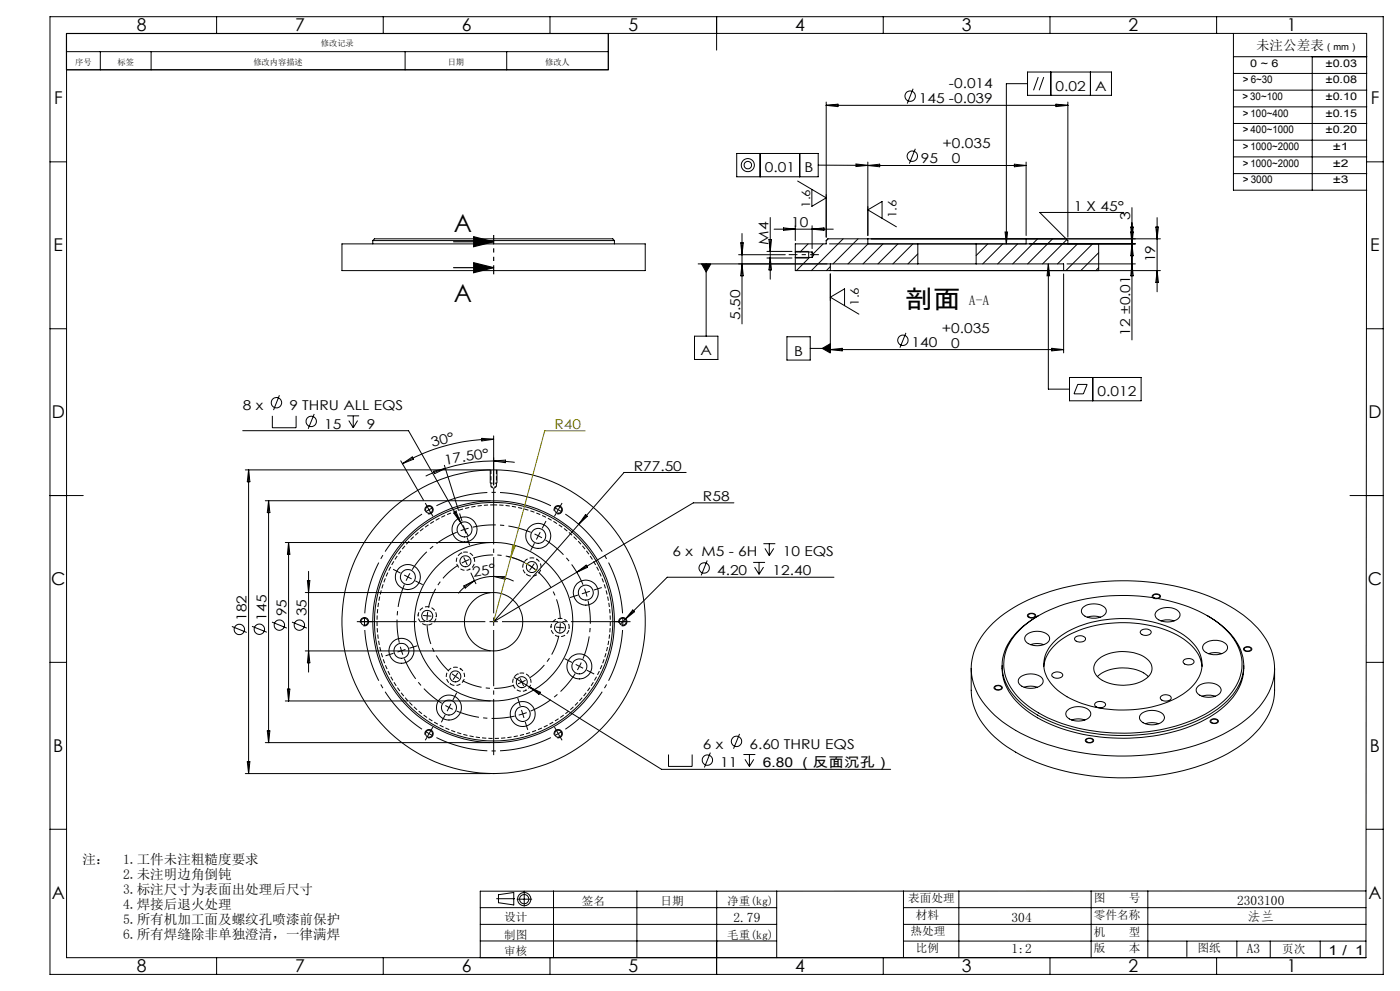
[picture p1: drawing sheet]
<svg xmlns="http://www.w3.org/2000/svg" width="420mm" height="297mm" viewBox="0 0 420 297" stroke-linecap="round" stroke-linejoin="round" font-family="sans-serif">
<g fill="none" stroke="#000" stroke-width=".3">
<path d="M15 5h400v287h-400zM19.9 15.5h162.6M20 10h390l-.2 277h-389.8zM30.1 15.5v5.4M45.3 15.5v5.4M65 5v5M115 5v5M121.5 15.5v5.4M152 15.5v5.4M165 5v5M182.5 10.1v10.8h-162.6M215 5v10"/>
<path d="M265 5v5M315 5v5M365 5v5M370 17h40M370 10v47h40M393.7 17v40M247.9 30.6v40.5M247.9 31.6h72.5M247.9 31.6l3.5-.4v.8zM273.9 26.6l-1.7 4.4M308.3 21.6h25.1v7h-25.1zM308.3 25.1h-6.4v48"/>
<path d="M311.5 23.1l-1.4 4M313.1 23.1l-1.4 4M315.2 21.6v7M316.8 31.2l3.6 .4-3.6 .4zM320.4 30.6v40.5M327.1 21.6v7M370 22h40M370 27h40M370 32h40M370 37h40M15 48.5h5M221 46h24.5v7h-24.5z"/>
<path d="M228 46v7M239.3 54.3l8.6 5-4.3 2.5v-5M239.9 46v7M245.5 49.5l14.8 .1M256.8 49.1l3.5 .5-3.5 .3zM260.3 48.6v22M260.3 49.6h47.5M260.3 49.6l3.6-.4v.8zM274.6 44.6l-1.8 4.4M304.3 49.2l3.5 .4-3.5 .4zM307.8 48.6v22M370 42h40"/>
<path d="M370 47h40M370 52h40M410 48.5h5M102.6 73.1h91v8h-91zM111.8 72.1a2.15 2.15 0 0 1 2.4-.5h69.6l.5 .5M111.8 72.1h72.5M111.8 72.1v1M184.3 72.1v1M209.4 79.1h65.9M210.5 79.1h2.8l-1.5 2.4zM211.8 79.1v21.6M221.6 76.3h14"/>
<path d="M222.2 72.8h.8l-.4 3.5zM222.6 70v27.1M222.6 79.1l.4 3.6h-.8zM230.1 75.3h7.5M230.1 77.3h7.5M230.7 71.8h.8l-.4 3.5zM231.1 65.2v18.5M231.1 77.3l.4 3.6h-.8zM232.2 68.7h17.8M235.1 68.3l3.5 .4-3.5 .3zM238.6 67.7v4.4M238.6 75.5v1.6"/>
<path d="M238.6 77.1v4h10.5M238.6 75.5h5M238.6 77.1h5M238.6 75.3h4v2h-4M242.4 73.1l-2.4 2.4M242.9 77.1l-4 4M243.6 67.7v6.8M243.6 68.7l3.6-.4v.7zM243.6 75.5v1.6M243.6 75.5l.6 .8-.6 .8M246.9 73.1l-2.9 3M248.4 71.6l-.5 .6"/>
<path d="M248.8 73.1h91.8M249.1 79.1v2M249.1 79.9l-1.2 1.2M252.9 71.6l-9.5 9.5M257.4 71.6l-7.5 7.5M260.3 71.6h47.5v1.5M260.3 71.6h-11.9l-.5 .5v1h-9.3v2.4M260.3 71.6v1.5M260.4 73.1l-6 6M264.6 65.4v-5l-4.3 2.5 8.6 5.1M264.9 73.1l-6 6M269.4 73.1l-6 6"/>
<path d="M273.9 73.1l-6 6M275.3 79.1v-6h17.5v6M275.3 79.1h17.5M275.3 76.1l-2.9 3M292.8 79.1h26.3v2h-70M296.3 73.1l-3.5 3.5M300.8 73.1l-6 6M301.5 69.5h.8l-.4 3.6zM305.3 73.1l-6 6M311.3 71.6l-7.5 7.5M314.5 79.1v37.5h6.4M314.5 79.1l.4 3.6h-.8z"/>
<path d="M315.8 71.6l-7.5 7.5M320.1 71.8l-7.3 7.3M320.1 79.1h20.5M323.3 73.1l-6 6M327.8 73.1l-8 8M329.6 73.1v8M329.6 75.7l-5.4 5.4M337.1 63.7h-25.2l8.5 8.4v1M339.2 69.5h.8l-.4 3.6zM339.2 68h.8l-.4 3.6zM339.6 79.1l.4 3.6h-.8zM339.6 62.2v39.7"/>
<path d="M339.6 73.1l.4 3.6h-.8zM346.7 68h.8l-.4 3.6zM347.1 65.2v22.3M348.1 71.6h-86.8M15 98.5h5M249.1 82.1v23.7M250.1 81.1h98M253.4 91.6v-5l-4.3 2.5 8.6 5.1M271.8 99.8l-1.8 4.4M319.1 82.1v23.7M329.6 80.2l-.8 .9M347.1 81.1l.4 3.5h-.8z"/>
<path d="M410 98.5h5M83.8 118.5l-1.7 4.4M208.4 100.7h7v7h-7zM236.1 100.9h7v7h-7zM243.1 104.4h6M246.7 104.4l2.4-1.4v2.8zM249.1 104.8h70M249.1 104.8l3.6-.4v.8zM315.5 104.4l3.6 .4-3.6 .4zM320.9 113.1h21.4v7h-21.4zM323.3 115.2h2.8l-1.1 2.8h-2.8zM327.8 113.1v7"/>
<path d="M72.8 129.1h49.8l15.7 27.6M81.7 124.6v3.6h7.1v-3.6M94.3 124.1l-1.8 4.4M104.2 124.6h3.5M104.6 126l1.4 2.2M106 124.6v3.6M107.3 126l-1.3 2.2M120.2 138.1l6.9 11.8M120.8 139l2.9-2.1 .4 .7zM133.3 139.4l4.2 13.6M144.5 131.4l3.6 .3-3.6 .4zM148.1 138.1l-7.3 .6-4.2 .8-3 .9"/>
<path d="M148.1 138.1l6.3 .5M148.1 131.7a54.9 54.9 0 0 0-27.3 7.3M148.1 130.6v14.7M148.1 138.1l3.6-.2-.1 .8zM15 148.5h10M73.6 140.8h73.5v4M74.6 140.8v91M74.6 140.8l.4 3.6h-.8zM79.6 150.1h67.5M80.6 150.1v72.5M80.6 150.1l.4 3.5h-.8zM127.5 153.1a1.26 1.26 0 0 1 1.1-1.6 1.26 1.26 0 0 1 1.4 1.4 1.26 1.26 0 0 1-1.6 1.1"/>
<path d="M128.1 151.7l.6 1.1M128.7 152.8l-1.1 .6M128.7 152.8l.6 1M129.8 152.1l-1.1 .7M130.1 141.2l3.5-.8-3.2 1.6zM133.6 140.4l-5.9 2.3M136.2 153.8l.6-.4 1.5 3.3zM138.3 156.7l2.2 3.9M149.1 140.8v4M166.3 153.1a1.25 1.25 0 0 1 1.1-1.6 1.25 1.25 0 0 1 1.3 1.4 1.25 1.25 0 0 1-1.6 1.1M173.6 157.2l-25.5 29.1 24.9-14.8M175.6 154.2l.6 .5-2.6 2.5z"/>
<path d="M205.8 141.6h-18.6l-13.6 15.6M220.2 150.7h-12.2l-35 20.8M405 148.5h10M85.6 162.6h61.5M86.6 162.6v47.5M86.6 162.6l.4 3.5h-.8zM91.6 177.6h55.5M92.2 174h.8l-.4 3.6zM92.6 171.2v30.2M139.1 175.6l3.2-1.6-2.7 2.2zM141.3 171.7l1.5 3.2M142.3 174l-2.8 1.8-2 2"/>
<path d="M148.1 172.8l-3.2 .3-2.6 .9M148.1 172.8l3.3 .4 2.7 1M148.1 172.8h3.6l-.1 .8zM173 171.5l2.9-2.1 .3 .6zM212.2 168l-1.8 4.4M226 168.6h3.5M226.4 170l1.3 2.1M227.7 168.6v3.5M229 162.9h3.6M229.1 170l-1.4 2.1M229.5 164.4l1.3 2.1M230.8 162.9v3.6"/>
<path d="M232.1 164.4l-1.3 2.1M250.2 173h-50l-14.1 14.1M345.8 178.4a1.4 1.4 0 0 1 2.3 .5 1.44 1.44 0 0 1-2.4-.3zM346.2 179.2l-.2-.2a.82 .82 0 0 1 .3-.9 .82 .82 0 0 1 .9 0 .57 .57 0 0 1 .7 .6 .57 .57 0 0 1-.6 .6h-.2M15 198.5h5M69.6 187.7l4.4 1.8M75.6 187.7l4.4 1.8M81.6 186.4l4.4 1.8M87.6 186.4l4.4 1.8M91.6 195.1h55.5M92.6 195.1l.4 3.5h-.8zM108.1 186.7a1.26 1.26 0 0 1 1.1-1.6 1.26 1.26 0 0 1 1.4 1.3 1.26 1.26 0 0 1-1.6 1.1"/>
<path d="M185.6 186.7a1.25 1.25 0 0 1 1.1-1.6 1.25 1.25 0 0 1 1.4 1.3 1.25 1.25 0 0 1-1.6 1.1M189.8 182.8l.6 .5-2.8 2.3zM297.9 186.8a50.2 50.2 0 0 1 26.5-11.8 71.7 71.7 0 0 1 43.2 5.9 28.3 28.3 0 0 1 13.8 13.9 16.9 16.9 0 0 1-4.6 18.1 46 46 0 0 1-23.7 12 73 73 0 0 1-45.4-4.5 29.5 29.5 0 0 1-14.9-13.5 16.8 16.8 0 0 1 4.1-19.1zM300.6 199.5a15.9 15.9 0 0 0 7.1 13.3 48 48 0 0 0 27.6 8.4 51.9 51.9 0 0 0 28.7-7 17.7 17.7 0 0 0 9.1-13.2v-1.5M306.6 188.1a43 43 0 0 1 24.5-9.4 54.9 54.9 0 0 1 31.1 5.8 20 20 0 0 1 10.1 11.8 14 14 0 0 1-5.2 13.8 42.4 42.4 0 0 1-24.4 9.4 54.1 54.1 0 0 1-31.1-5.8 19 19 0 0 1-10.3-12.8 14.2 14.2 0 0 1 5.3-12.8zM307.8 190.4a5.1 5.1 0 0 1 6.9 .3 1.74 1.74 0 0 1-1.4 2.4 5.1 5.1 0 0 1-5.7-1.1l-.2-1zM308.4 184.1a1.54 1.54 0 0 1 2.3 .4 1.41 1.41 0 0 1-2.5-.1zM308.5 184.3a1.34 1.34 0 0 1 2 .2 1.15 1.15 0 0 1-1 .6 1.15 1.15 0 0 1-1.1-.7zM309.2 193.2a5.7 5.7 0 0 1 3.9 0M311.6 184.5a20.8 20.8 0 0 0-10.5 11.8 13.9 13.9 0 0 0 4.7 13.9 40.8 40.8 0 0 0 22.4 9.6 55.6 55.6 0 0 0 34.6-5.7 20.3 20.3 0 0 0 10-11.9 14.3 14.3 0 0 0-5.3-13.9l-3.2-2.5-2.1-1.3M313.2 199.7a11.7 11.7 0 0 1 6.1-8.6 37.3 37.3 0 0 1 30.4-2.3 16.9 16.9 0 0 1 10.4 8.7l.5 2.2M316.7 191.8a30.8 30.8 0 0 1 20.7-6.4 30.9 30.9 0 0 1 19.4 6.3 9.2 9.2 0 0 1-.1 15 31.4 31.4 0 0 1-21.1 6.1 29.5 29.5 0 0 1-19.1-6.6 9.1 9.1 0 0 1 .2-14.4z"/>
<path d="M322.7 190.9a2 2 0 0 1 2.9 .6 1.84 1.84 0 0 1-1.6 .9 1.84 1.84 0 0 1-1.6-1.1zM324.8 182.1a5.2 5.2 0 0 1 6.9 .4 1.94 1.94 0 0 1-1.9 2.6 4.5 4.5 0 0 1-5.4-1.6v-.7zM326.2 185a6.3 6.3 0 0 1 3.9 0M329.3 197.8a12.7 12.7 0 0 1 14.9-.2 3.5 3.5 0 0 1-.8 6.1 13.1 13.1 0 0 1-13.8-.6 3.4 3.4 0 0 1-.3-5.3zM342.4 188.9a2 2 0 0 1 3 .6 1.96 1.96 0 0 1-3.3 0zM346.9 183.3a5.1 5.1 0 0 1 6.9 .3 1.74 1.74 0 0 1-1.3 2.4 5.1 5.1 0 0 1-5.8-1.1l-.2-.6zM348.3 186.1a6.3 6.3 0 0 1 3.9 0M355.2 197.8a2.02 2.02 0 0 1 3 .5 1.82 1.82 0 0 1-1.7 1 1.82 1.82 0 0 1-1.6-1.1zM361.2 193.1a5.2 5.2 0 0 1 6.9 .3 1.79 1.79 0 0 1-1.4 2.4 5.2 5.2 0 0 1-5.7-1.1l-.2-1zM362.5 195.9a6.3 6.3 0 0 1 4 0M373.2 194.2a1.48 1.48 0 0 1 2.3 .4 1.39 1.39 0 0 1-1.3 .7 1.39 1.39 0 0 1-1.1-.9zM373.3 194.3a1.15 1.15 0 0 1 2 .4 1.22 1.22 0 0 1-2-.3z"/>
<path d="M410 198.5h5M80.2 219h.8l-.4 3.6zM85.6 210.1h61.5M86.2 206.5h.8l-.4 3.6zM154.2 203l4.7 2.9M158.9 205.9l39.6 24.7h68.7M158.9 205.9l3.2 1.6-.4 .6zM221.9 220l-1.8 4.4M291.4 200.3v6.6a19.7 19.7 0 0 0 8.1 15 55.9 55.9 0 0 0 29.9 10.9 70 70 0 0 0 38.9-7 27 27 0 0 0 13.3-14l.7-3.5 .1-8M298.3 205.8a1.41 1.41 0 0 1 2.4 .4 1.45 1.45 0 0 1-2.5-.1zM298.5 205.9a1.13 1.13 0 0 1 2 .4 1.24 1.24 0 0 1-2.1-.2zM306.2 202.8a5.2 5.2 0 0 1 6.6 .6 1.94 1.94 0 0 1-1.9 2.7 4.5 4.5 0 0 1-5.4-1.6l.1-1.1z"/>
<path d="M307.2 206a5.7 5.7 0 0 1 4 0M315.6 202a2.05 2.05 0 0 1 3.2 .3 1.98 1.98 0 0 1-3.3 .1zM320.1 213a5.1 5.1 0 0 1 7 .3 1.74 1.74 0 0 1-1.4 2.4 5.1 5.1 0 0 1-5.8-1.1l-.2-.6zM321.5 215.8a5.8 5.8 0 0 1 4 0M328.7 210.6a2.06 2.06 0 0 1 3 .6 1.93 1.93 0 0 1-3.3 0zM329.2 202.8a12.5 12.5 0 0 1 15.3 0M342.5 213.8a5.2 5.2 0 0 1 6.6 .6 1.94 1.94 0 0 1-1.8 2.6 4.6 4.6 0 0 1-5.4-1.6l.1-1zM343.6 216.9a6.4 6.4 0 0 1 4 0M348.2 208.8a2 2 0 0 1 3.2 .4 1.95 1.95 0 0 1-3.3 .1zM359.3 205.8a5.1 5.1 0 0 1 6.8 .4 1.75 1.75 0 0 1-1.3 2.4 5.1 5.1 0 0 1-5.8-1.1l-.1-1zM360.6 208.7a6.4 6.4 0 0 1 4 0M363.2 215.8a1.46 1.46 0 0 1 2.3 .4 1.48 1.48 0 0 1-2.5-.1z"/>
<path d="M363.3 215.9a1.16 1.16 0 0 1 2 .4 1.22 1.22 0 0 1-2.1-.2zM73.6 231.8h73.5M74.2 228.3h.8l-.4 3.5zM79.6 222.6h67.5M127.5 220.2a1.26 1.26 0 0 1 1.1-1.6 1.26 1.26 0 0 1 1.4 1.4 1.26 1.26 0 0 1-1.6 1.1M166.3 220.2a1.25 1.25 0 0 1 1.1-1.6 1.25 1.25 0 0 1 1.3 1.4 1.25 1.25 0 0 1-1.6 1.1M200.6 226.1v3.6h7v-3.6M213.1 225.6l-1.8 4.4M223 226.1h3.6M223.5 227.6l1.3 2.1M224.8 226.1v3.6M226.1 227.6l-1.3 2.1"/>
<path d="M325.6 221.7a1.48 1.48 0 0 1 2.5 .3 1.46 1.46 0 0 1-2.5-.1zM325.9 221.7a1.16 1.16 0 0 1 2 .4 1.22 1.22 0 0 1-2.1-.2zM15 248.5h5M410 248.5h5M144.1 272h88.9M144.1 277h88.9M149 269.3h5.4M149.5 268.1l4.6-.6v3.7l-4.6-.7zM155.1 269.5h4.4M157.3 267.1v4.5M166.1 267v20M191.1 267v20"/>
<path d="M215 267.1v19.9M233 267v20M271 272h138.8M271 277h138.8M271 267v20M287.7 267v20M327.3 267v20M344.3 267v20M409.8 267l-265.7 .1v19.9M65 287v5M115 287v5M144.1 282h88.9"/>
<path d="M165 287v5M215 282v10M265 287v5M271 282h138.8M315 287v5M356.1 282v4.7M365 287v5M371.1 282v4.7M381.1 282v5M396.1 282v5"/>
<circle cx="273" cy="28.8" r="1.55"/>
<circle cx="224.3" cy="49.5" r="1.12"/>
<circle cx="224.3" cy="49.5" r="1.96"/>
<circle cx="273.7" cy="46.8" r="1.55"/>
<circle cx="270.9" cy="102" r="1.56"/>
<circle cx="82.9" cy="120.7" r="1.56"/>
<circle cx="93.4" cy="126.3" r="1.56"/>
<circle cx="128.7" cy="152.8" r="1.04"/>
<circle cx="139.3" cy="158.7" r="3.8"/>
<circle cx="139.4" cy="158.7" r="2.25"/>
<circle cx="167.5" cy="152.8" r="1.05"/>
<circle cx="122.4" cy="172.9" r="3.8"/>
<circle cx="122.4" cy="172.9" r="2.25"/>
<circle cx="139.6" cy="168.2" r="1.65"/>
<circle cx="159.5" cy="169.9" r="1.65"/>
<circle cx="161.5" cy="160.6" r="2.23"/>
<circle cx="161.5" cy="160.6" r="3.8"/>
<circle cx="175.7" cy="177.6" r="2.24"/>
<circle cx="175.7" cy="177.6" r="3.7"/>
<circle cx="211.2" cy="170.2" r="1.56"/>
<circle cx="71.8" cy="188.6" r="1.56"/>
<circle cx="77.8" cy="188.6" r="1.55"/>
<circle cx="83.8" cy="187.4" r="1.55"/>
<circle cx="89.8" cy="187.4" r="1.55"/>
<circle cx="109.3" cy="186.3" r="1.06"/>
<circle cx="120.4" cy="195.1" r="2.25"/>
<circle cx="120.4" cy="195.1" r="3.7"/>
<circle cx="128.1" cy="184.6" r="1.65"/>
<circle cx="148.1" cy="186.3" r="8.7"/>
<circle cx="148.1" cy="186.3" r="36.2"/>
<circle cx="148.1" cy="186.3" r="35.7"/>
<circle cx="148.1" cy="186.3" r="45.5"/>
<circle cx="148.1" cy="186.3" r="23.7"/>
<circle cx="168" cy="188.1" r="1.65"/>
<circle cx="173.8" cy="199.7" r="2.25"/>
<circle cx="173.8" cy="199.7" r="3.8"/>
<circle cx="186.8" cy="186.3" r="1.06"/>
<circle cx="128.7" cy="219.9" r="1.05"/>
<circle cx="134.7" cy="212.1" r="2.25"/>
<circle cx="134.7" cy="212" r="3.7"/>
<circle cx="136.6" cy="202.7" r="1.65"/>
<circle cx="156.5" cy="204.4" r="1.65"/>
<circle cx="156.8" cy="214" r="2.25"/>
<circle cx="156.8" cy="214" r="3.8"/>
<circle cx="167.5" cy="219.9" r="1.06"/>
<circle cx="212.2" cy="227.8" r="1.56"/>
<circle cx="220.9" cy="222.2" r="1.56"/>
<circle cx="157.3" cy="269.5" r="1.38"/>
<circle cx="157.3" cy="269.5" r="1.99"/>
</g>
<path d="M147.3 145.9h1.6" fill="none" stroke="#000" stroke-width=".3" stroke-dasharray="1.3 .6" stroke-dashoffset=".8" stroke-linecap="butt"/>
<path d="M147.1 144.8h2M139.6 165.4a2.75 2.75 0 0 1 2.5 4 2.75 2.75 0 0 1-4.7 .4 2.75 2.75 0 0 1 1.8-4.3l.4-.1M159.6 167.2a2.75 2.75 0 0 1 2.4 4 2.75 2.75 0 0 1-4.6 .4 2.75 2.75 0 0 1 1.7-4.4h.5M128.2 181.8a2.75 2.75 0 0 1 2.4 4 2.75 2.75 0 0 1-4.6 .4 2.75 2.75 0 0 1 1.7-4.3l.5-.1M136.6 199.9a2.75 2.75 0 0 1 2.5 4 2.75 2.75 0 0 1-4.7 .4 2.75 2.75 0 0 1 1.7-4.3l.5-.1M168 185.3a2.75 2.75 0 0 1 2.5 4 2.75 2.75 0 0 1-4.7 .4 2.75 2.75 0 0 1 1.7-4.4h.5M156.6 201.7a2.75 2.75 0 0 1 2.4 4 2.75 2.75 0 0 1-4.6 .4 2.75 2.75 0 0 1 1.7-4.4h.5" fill="none" stroke="#000" stroke-width=".3" stroke-dasharray="1.3 .6" stroke-dashoffset=".6" stroke-linecap="butt"/>
<path d="M148.1 151.3a35 35 0 0 1 30.6 52 35 35 0 0 1-60.3 1.5 35 35 0 0 1 27.9-53.4l1.8-.1" fill="none" stroke="#000" stroke-width=".3" stroke-dasharray="1.3 .6" stroke-dashoffset=".2" stroke-linecap="butt"/>
<path d="M147.3 140.8v5.1M148.9 145.9v-5.1" fill="none" stroke="#000" stroke-width=".3" stroke-dasharray="1.3 .6" stroke-linecap="butt"/>
<path d="M147.3 145.9l.8 .5M148.1 146.4l.8-.5" fill="none" stroke="#000" stroke-width=".3" stroke-dasharray="1.3 .6" stroke-dashoffset=".5" stroke-linecap="butt"/>
<path d="M136.1 72.5h12M142.1 70.9l6 1.6-6 1.4zM142.1 78.7l6 1.5-6 1.5zM136.1 80.2h12" fill="none" stroke="#000" stroke-width=".35"/>
<path d="M175.6 129.1h-12.2l-15.3 57.2M152.3 166.8l4.3 1.4 2.4 1.3 2 1.6M153.8 163.5l.8 .2-1.4 3.3z" fill="none" stroke="#808000" stroke-width=".3"/>
<g fill="none" stroke="#000" stroke-width=".3" stroke-dasharray="30.5 1.3 1.3 1.3" stroke-linecap="butt">
<path d="M128.1 151.7l-.5-.9M129.4 153.8l.5 .9M138.6 156.3l-.7-2.4M139.4 158.7l-1.2 .4M139.4 158.7l1.2-.4M139.4 158.7l-.4-1.2M139.4 158.7l.4 1.1M162.6 158.4l1.2-2.2M166.9 153.8l-.6 .9M167.5 152.8l-1.1-.7M167.5 152.8l1 .6M167.5 152.8l.6-1.1"/>
<path d="M167.5 152.8l-.6 1M168.1 151.7l.5-.9M120.2 171.8l-2.3-1.2M122.4 172.9l-.6 1.1M122.4 172.9l.6-1.1M122.4 172.9l-1.1-.6M122.4 172.9l1.1 .6M124.6 174.1l2.2 1.1M138.6 165.9l-.2-.3M139.6 168.2l-1.1 .5M139.6 168.2l1.2-.5M139.6 168.2l-.5-1.1"/>
<path d="M139.6 168.2l.6 1.1M140.1 161l.8 2.4M140.7 170.4l.2 .4M158.1 172l-.2 .3M159.6 169.9l-1.1-.7M159.6 169.9l1 .8M159.6 169.9l.7-1M159.6 169.9l-.7 1.1M160.3 162.8l-1.1 2.2M161 167.9l.2-.3M161.5 160.6l-1.1-.6M161.5 160.6l1.1 .6"/>
<path d="M161.5 160.6l.6-1.1M161.5 160.6l-.6 1.1M173.4 178.3l-2.4 .8M175.8 177.6l-.4-1.2M175.8 177.6l.3 1.2M175.8 177.6l1.2-.4M175.8 177.6l-1.2 .4M178.1 176.8l2.4-.7M108.1 186.3h-1M109.4 186.3v1.3M109.4 186.3v-1.2M109.4 186.3h-1.3"/>
<path d="M109.4 186.3h1.2M110.6 186.3h1.1M118.1 195.8l-2.4 .7M120.4 195l.4 1.2M120.4 195l-.3-1.2M120.4 195l-1.1 .4M120.4 195l1.2-.3M122.8 194.3l2.4-.8M125.7 184.3h-.4M128.2 184.6l-.1 1.2M128.2 184.6l.1-1.3M128.2 184.6l-1.3-.1"/>
<path d="M128.2 184.6l1.2 .1M130.7 184.8h.4M148.1 186.3v-1.2M148.1 186.3h-1.2M148.1 186.3v1.3M148.1 186.3h1.3M165.5 187.8h-.4M168 188.1l.1-1.3M168 188.1l-.1 1.2M168 188.1l1.3 .1M168 188.1l-1.2-.2M170.5 188.3h.4"/>
<path d="M171.6 198.5l-2.2-1.1M173.8 199.7l.6-1.1M173.8 199.7l-.6 1.1M173.8 199.7l1.1 .6M173.8 199.7l-1.1-.6M185.6 186.3h-1M186.9 186.3l-.1-1.2M186.9 186.3l-.1 1.3M186.9 186.3h1.2M186.9 186.3h-1.3M188.1 186.3h1.1M128.7 219.9l1.1 .6"/>
<path d="M128.7 219.9l-1-.7M128.7 219.9l-.6 1.1M128.7 219.9l.7-1.1M129.4 218.8l.5-.9M133.6 214.3l-1.2 2.2M134.7 212l1.1 .6M134.7 212l-1.1-.6M134.7 212l-.6 1.1M134.7 212l.6-1.1M135.2 204.7l-.2 .4M135.9 209.8l1.1-2.2M136.6 202.7l1.1 .7"/>
<path d="M136.6 202.7l-1-.8M136.6 202.7l-.7 1M136.6 202.7l.7-1M138.1 200.6l.2-.3M155.5 202.2l-.2-.4M156.1 211.6l-.8-2.4M156.6 204.4l1.1-.5M156.6 204.4l-1.2 .5M156.6 204.4l.5 1.2M156.6 204.4l-.6-1.1M156.8 214l1.2-.4M156.8 214l-1.2 .3"/>
<path d="M156.8 214l.4 1.2M156.8 214l-.4-1.2M157.6 216.4l.7 2.3M157.6 206.7l.2 .4M166.9 218.8l-.6-.9M167.5 219.9l1-.7M167.5 219.9l-1.1 .6M167.5 219.9l.6 1.1M167.5 219.9l-.6-1.1M176 200.9l2.3 1.1M128.1 221l-.5 .9M168.1 221l.5 .9"/>
</g>
<path d="M126.6 154.1a38.8 38.8 0 0 0-17.2 29.7M165.3 151.6a38.8 38.8 0 0 0-34.4 0M109.4 188.8a38.8 38.8 0 0 0 17.2 29.7M186.8 183.8a38.8 38.8 0 0 0-17.2-29.7M169.6 218.5a38.8 38.8 0 0 0 17.2-29.7M130.9 221a38.8 38.8 0 0 0 34.4 0" fill="none" stroke="#000" stroke-width=".3" stroke-dasharray="30.5 1.3 1.3 1.3" stroke-dashoffset="14.6" stroke-linecap="butt"/>
<path d="M137 159.5a29 29 0 0 0-13.4 11.3M159.2 159.5a29 29 0 0 0-17.4-1.5M121.3 175.2a29 29 0 0 0-1.5 17.4M174.9 175.2a29 29 0 0 0-11.2-13.4M121.3 197.4a29 29 0 0 0 11.2 13.4M174.9 197.4a29 29 0 0 0 1.5-17.4M137 213.1a29 29 0 0 0 17.4 1.5M159.2 213.1a29 29 0 0 0 13.4-11.2" fill="none" stroke="#000" stroke-width=".3" stroke-dasharray="30.5 1.3 1.3 1.3" stroke-dashoffset="23.5" stroke-linecap="butt"/>
<path d="M137.5 169.4a20 20 0 0 0-8.9 12.7M157.4 168.6a20 20 0 0 0-15.4-1.3M128.1 187.1a20 20 0 0 0 6.6 14M168.1 185.6a20 20 0 0 0-6.6-14.1M138.8 204a20 20 0 0 0 15.4 1.3M158.7 203.2a20 20 0 0 0 9-12.7" fill="none" stroke="#000" stroke-width=".3" stroke-dasharray="30.5 1.3 1.3 1.3" stroke-dashoffset="24.4" stroke-linecap="butt"/>
<path d="M245.7 76.3h-9.1" fill="none" stroke="#000" stroke-width=".3" stroke-dasharray="30.5 1.3 1.3 1.3" stroke-dashoffset="27.9" stroke-linecap="butt"/>
<path d="M148.1 70.4v11.8" fill="none" stroke="#000" stroke-width=".35" stroke-dasharray="6.3 1.3 1.3 1.3 1.3 1.3" stroke-dashoffset="3.6" stroke-linecap="butt"/>
<path d="M145.6 186.3h-37.5M148.1 183.8v-37.5M148.1 188.8v37.5M150.6 186.3h37.5" fill="none" stroke="#000" stroke-width=".3" stroke-dasharray="30.5 1.3 1.3 1.3" stroke-dashoffset="13.6" stroke-linecap="butt"/>
<g fill="#000">
<path d="M142.1 70.9l6 1.6-6 1.4zM142.1 78.7l6 1.5-6 1.5z"/>
<path d="M314.5 79.1l.4 3.6h-.8zM301.5 69.5h.8l-.4 3.6zM256.8 49.1l3.5 .5-3.5 .3zM210.5 79.1l1.3 2.4 1.5-2.4zM246.7 104.4l2.4 1.4v-2.8z"/>
</g>
<g font-size="7.4">
<text x="136.1" y="69.5">A</text>
<text x="136.1" y="90.6">A</text>
<text x="271.4" y="92.4">剖面</text>
</g>
<g font-size="5.3">
<text x="41" y="9.3">8</text>
<text x="88.5" y="9.3">7</text>
<text x="138.5" y="9.3">6</text>
<text x="188.5" y="9.3">5</text>
<text x="238.5" y="9.3">4</text>
<text x="288.5" y="9.3">3</text>
<text x="338.5" y="9.3">2</text>
<text x="386" y="9.3">1</text>
<text x="16.2" y="31.1">F</text>
<text x="411.2" y="31.1">F</text>
<text x="16.1" y="75.3">E</text>
<text x="411.1" y="75.3">E</text>
<text x="15.5" y="125.3">D</text>
<text x="410.5" y="125.3">D</text>
<text x="15.4" y="175.3">C</text>
<text x="410.4" y="175.3">C</text>
<text x="16" y="225.3">B</text>
<text x="411" y="225.3">B</text>
<text x="15.5" y="269.6">A</text>
<text x="410.5" y="269.6">A</text>
<text x="41" y="291.3">8</text>
<text x="88.5" y="291.3">7</text>
<text x="138.5" y="291.3">6</text>
<text x="188.5" y="291.3">5</text>
<text x="238.5" y="291.3">4</text>
<text x="288.5" y="291.3">3</text>
<text x="338.5" y="291.3">2</text>
<text x="386" y="291.3">1</text>
</g>
<g font-size="4.1">
<text x="376.8" y="15">未注公差表</text>
<text x="284.7" y="26.5">-0.014</text>
<text x="316.7" y="27.3">0.02</text>
<text x="328.6" y="27.3">A</text>
<text x="275.6" y="30.9">145 -0.039</text>
<text x="282.8" y="44.5">+0.035</text>
<text x="229.5" y="51.7">0.01</text>
<text x="241.4" y="51.7">B</text>
<text x="276.3" y="48.9">95</text>
<text x="285.6" y="49">0</text>
<text x="322.1" y="63.1">1 X 45°</text>
<text x="237.4" y="68.1">10</text>
<text x="339" y="66.1" transform="rotate(-90 339 66.1)">3</text>
<text x="230.5" y="73.3" transform="rotate(-90 230.5 73.3)">M4</text>
<text x="346.6" y="78.7" transform="rotate(-90 346.6 78.7)">19</text>
<text x="222" y="95.8" transform="rotate(-90 222 95.8)">5.50</text>
<text x="290.7" y="91.5">A-A</text>
<text x="282.5" y="99.7">+0.035</text>
<text x="339" y="100.6" transform="rotate(-90 339 100.6)">12 ±0.01</text>
<text x="210.2" y="106.4">A</text>
<text x="238.2" y="106.6">B</text>
<text x="273.5" y="104.1">140</text>
<text x="285.3" y="104.2">0</text>
<text x="329.3" y="118.8">0.012</text>
<text x="72.8" y="122.8">8 x</text>
<text x="86.8" y="122.8">9 THRU ALL EQS</text>
<text x="97.2" y="128.4">15</text>
<text x="110" y="128.4">9</text>
<text x="129.8" y="134.1" transform="rotate(-16 129.8 134.1)">30°</text>
<text x="133.5" y="139.3" transform="rotate(-9 133.5 139.3)">17.50°</text>
<text x="190.1" y="141">R77.50</text>
<text x="210.9" y="150.1">R58</text>
<text x="201.8" y="166.7">6 x M5 - 6H</text>
<text x="234.8" y="166.7">10 EQS</text>
<text x="142" y="173.1" transform="rotate(-11 142 173.1)">25°</text>
<text x="215.1" y="172.4">4.20</text>
<text x="231.8" y="172.4">12.40</text>
<text x="80" y="186" transform="rotate(-90 80 186)">145</text>
<text x="86" y="184.8" transform="rotate(-90 86 184.8)">95</text>
<text x="92" y="184.8" transform="rotate(-90 92 184.8)">35</text>
<text x="74" y="186.1" transform="rotate(-90 74 186.1)">182</text>
<text x="210.8" y="224.3">6 x</text>
<text x="224.8" y="224.3">6.60 THRU EQS</text>
<text x="216.1" y="229.9">11</text>
<text x="228.9" y="229.9">6.80 （反面沉孔）</text>
<text x="24.7" y="258.8">注：</text>
<text x="36.9" y="258.8">1.工件未注粗糙度要求</text>
<text x="36.9" y="263.3">2.未注明边角倒钝</text>
<text x="36.9" y="267.8">3.标注尺寸为表面出处理后尺寸</text>
<text x="36.9" y="272.3">4.焊接后退火处理</text>
<text x="371.1" y="271.2">2303100</text>
<text x="36.9" y="276.9">5.所有机加工面及螺纹孔喷漆前保护</text>
<text x="36.9" y="281.4">6.所有焊缝除非单独澄清，一律满焊</text>
<text x="220" y="276.4">2.79</text>
<text x="303.4" y="276.3">304</text>
<text x="374.2" y="276.1">法兰</text>
<text x="303.4" y="285.7">1:2</text>
<text x="374" y="285.6">A3</text>
<text x="398.6" y="286.3">1 / 1</text>
</g>
<text font-size="4.1" fill="#808000" x="166.3" y="128.5">R40</text>
<g font-size="3.5">
<text x="243.1" y="62.2" transform="rotate(-90 243.1 62.2)">1.6</text>
<text x="268.9" y="65.4" transform="rotate(-90 268.9 65.4)">1.6</text>
<text x="257.7" y="91.6" transform="rotate(-90 257.7 91.6)">1.6</text>
<text x="151.3" y="275.9">设计</text>
<text x="174.6" y="271.3">签名</text>
<text x="198.2" y="271.3">日期</text>
<text x="218.1" y="271.2">净重(kg)</text>
<text x="272.5" y="270.3">表面处理</text>
<text x="274.7" y="275.5">材料</text>
<text x="328.2" y="275.5">零件名称</text>
<text x="328.2" y="270.3">图</text>
<text x="338.6" y="270.3">号</text>
<text x="151.3" y="281.3">制图</text>
<text x="218.1" y="281.3">毛重(kg)</text>
<text x="273.1" y="280.2">热处理</text>
<text x="328.2" y="280.5">机</text>
<text x="338.6" y="280.5">型</text>
<text x="151.3" y="286.2">审核</text>
<text x="274.7" y="285.3">比例</text>
<text x="328.1" y="285.2">版</text>
<text x="338.6" y="285.2">本</text>
<text x="359.2" y="285.2">图纸</text>
<text x="384.7" y="285.6">页次</text>
</g>
<g font-size="3.2">
<text x="375.1" y="19.9">0 ~ 6</text>
<text x="397.6" y="19.9">±0.03</text>
<text x="372.2" y="29.9">＞30~100</text>
<text x="372.3" y="24.9">＞6~30</text>
<text x="397.6" y="29.9">±0.10</text>
<text x="397.6" y="24.9">±0.08</text>
<text x="372.3" y="34.9">＞100~400</text>
<text x="397.6" y="34.9">±0.15</text>
<text x="372.3" y="39.9">＞400~1000</text>
<text x="397.6" y="39.9">±0.20</text>
<text x="372.3" y="44.9">＞1000~2000</text>
<text x="399.9" y="44.9">±1</text>
<text x="372.3" y="49.9">＞1000~2000</text>
<text x="399.9" y="49.9">±2</text>
<text x="372.3" y="54.9">＞3000</text>
<text x="399.8" y="54.9">±3</text>
</g>
<text font-size="2.8" x="397.2" y="15.1">（mm）</text>
<g font-size="2.5">
<text x="96.3" y="13.9">修改记录</text>
<text x="22.5" y="19.3">序号</text>
<text x="35.2" y="19.3">标签</text>
<text x="76" y="19.3">修改内容描述</text>
<text x="134.3" y="19.3">日期</text>
<text x="163.5" y="19.3">修改人</text>
</g>
</svg>
